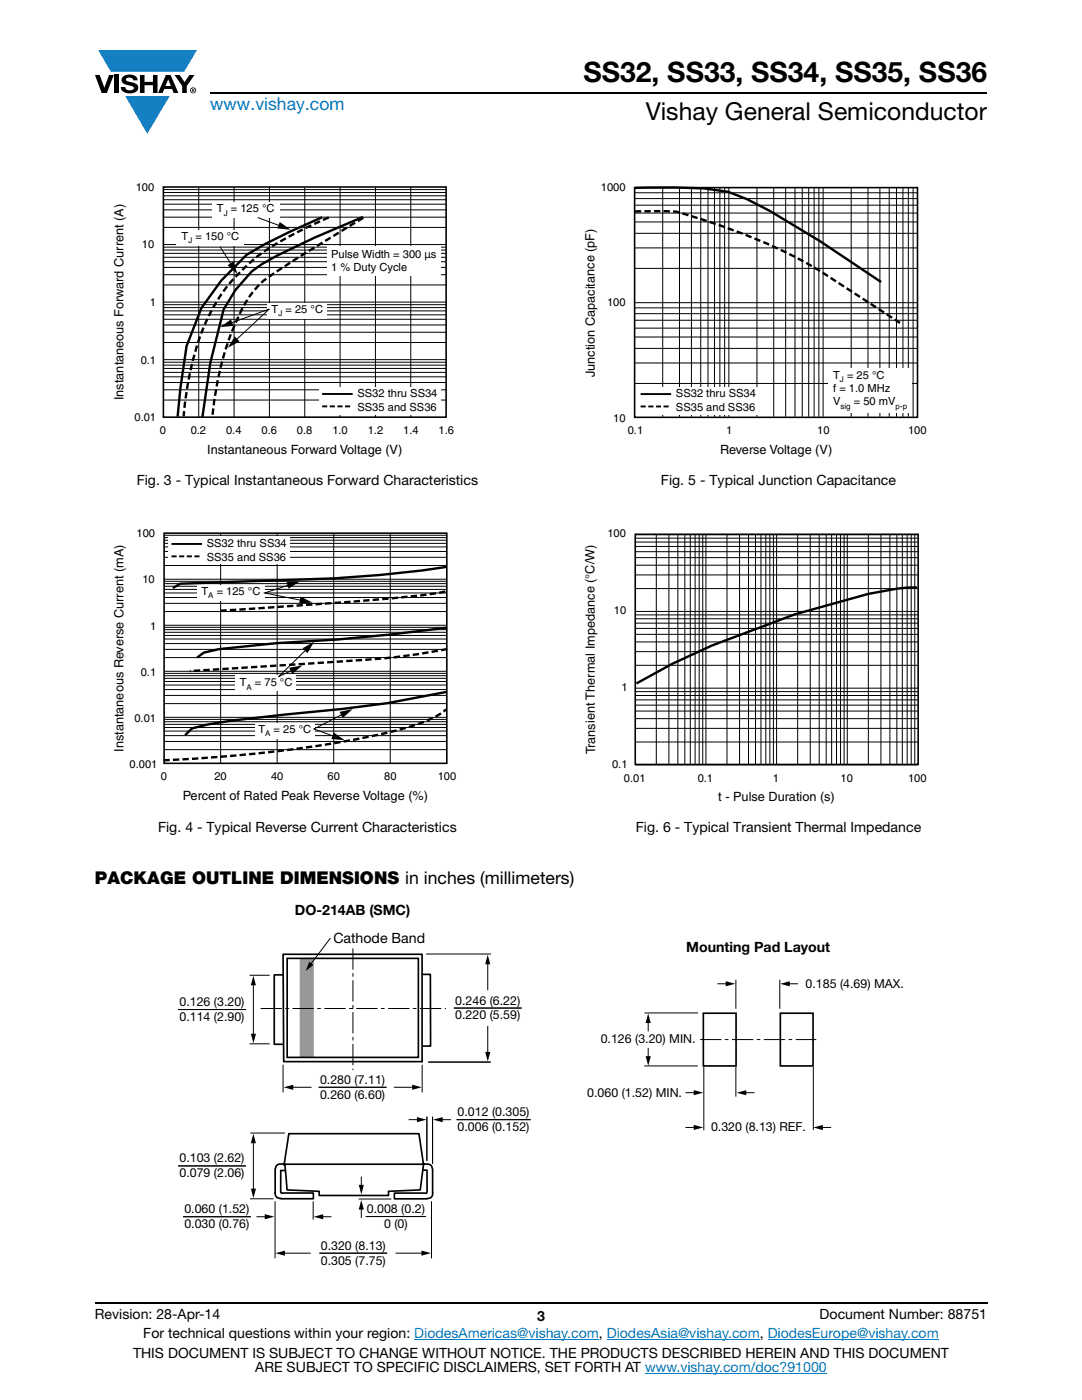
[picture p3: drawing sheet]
<svg xmlns="http://www.w3.org/2000/svg" width="216mm" height="279mm" viewBox="0 0 216 279" stroke-linecap="round" stroke-linejoin="round" font-family="sans-serif">
<g fill="#147fc3">
<path d="M19.6 10h19.7l-2.6 4.3h-1.1h-13.5z"/>
<path d="M25 19.2h8.9l-4.5 7.5z"/>
</g>
<g fill="#000">
<path d="M18.9 15h1l.9 2.5 1-2.5h.9l-1.4 3.6h-1zM22.9 15h.9v3.6h-.9zM24.6 15.3a2.1 2.1 0 0 1 2.8 .3l.1 .4h-.9a.79 .79 0 0 0-.7-.5 .79 .79 0 0 0-.8 .4l.3 .3 1 .2a1.08 1.08 0 0 1 1.2 1 1.08 1.08 0 0 1-1.1 1.2 1.73 1.73 0 0 1-2.4-1.2h.9a.96 .96 0 0 0 .8 .6 .96 .96 0 0 0 .9-.4 1.31 1.31 0 0 0-1.2-.6 1.03 1.03 0 0 1-1.1-.6 1.03 1.03 0 0 1 .2-1.1zM27.9 15h.9v1.3h1.7v-1.3h.9v3.6h-.9v-1.6h-1.7v1.6h-.9zM34.8 15h1.1l.9 1.4 1-1.4h1l-1.5 2.2v1.4h-.9v-1.4z"/>
<path d="M33.6 15.9l.5 1.3h-1.1zM33.1 15l-1.6 3.6h1l.3-.8h1.5l.3 .8h1l-1.6-3.6z"/>
<path d="M38.4 17.8h.2v.2h-.2zM38.3 17.7v.7h.1v-.3l.4 .3-.2-.3 .2-.2-.1-.2z"/>
<path d="M38.1 18a.46 .46 0 0 1 .9 0 .46 .46 0 0 1-.9 0zM37.9 18a.6 .6 0 0 0 1.2 0 .6 .6 0 0 0-1.2 0z"/>
</g>
<path d="M42 18.6h155M18.9 260h178.1" fill="none" stroke="#000" stroke-width=".36"/>
<path d="M82.7 267.3h36.8M121.1 267.3h30.5M128.7 274h36.3M153.2 267.3h34.1" fill="none" stroke="#007ec4" stroke-width=".2"/>
<path d="M22.4 36.2h68.2v54.9h-68.2z" fill="#fff"/>
<g fill="none" stroke="#000" stroke-width=".2">
<path d="M32.6 38.4h56.4M32.6 39.1h56.4M32.6 39.9h56.4M32.6 37.8h56.4M39.7 37.3v46M46.7 37.3v46M53.8 37.3v46M60.8 37.3v46M67.9 37.3v46M74.9 37.3v46M82 37.3v46M32.6 56.9h56.4"/>
<path d="M32.6 54.8h56.4M32.6 53.4h56.4M32.6 52.2h56.4M32.6 49.9h56.4M32.6 50.6h56.4M32.6 51.3h56.4M32.6 49.3h56.4M32.6 48.8h56.4M32.6 45.4h56.4M32.6 43.3h56.4M32.6 41.9h56.4M32.6 40.7h56.4"/>
<path d="M32.6 79.8h56.4M32.6 77.8h56.4M32.6 76.3h56.4M32.6 75.2h56.4M32.6 72.9h56.4M32.6 73.5h56.4M32.6 74.3h56.4M32.6 72.3h56.4M32.6 71.8h56.4M32.6 68.4h56.4M32.6 66.3h56.4M32.6 64.9h56.4"/>
<path d="M32.6 63.7h56.4M32.6 61.4h56.4M32.6 62h56.4M32.6 62.8h56.4M32.6 60.8h56.4M32.6 60.3h56.4"/>
</g>
<path d="M32.6 37.3h56.4v46h-56.4z" fill="none" stroke="#000" stroke-width=".32"/>
<path d="M64.3 43.4l-6.4 2.8-5 2.5-3.7 2.2-5.1 5.1-3.9 5.5-3 7.6-1.2 8.3-.6 5.7M72.4 43.3l-9.6 4.1-7.4 3.6-3.1 1.7-2.1 1.5-3.2 3.7-2.4 3.9-2.6 10.7-1.6 10.8" fill="none" stroke="#000" stroke-width=".48"/>
<path d="M65.6 43.4l-1 .4a67.3 67.3 0 0 0-14.2 8.1 35 35 0 0 0-11.7 19.2 67.4 67.4 0 0 0-2 12M72.5 43.5l-8.5 5.1a125 125 0 0 0-12 7.9 24.9 24.9 0 0 0-5.4 9 63.3 63.3 0 0 0-4.2 17.7" fill="none" stroke="#000" stroke-width=".48" stroke-dasharray="1.3 .6" stroke-linecap="butt"/>
<g fill="#fff">
<path d="M35.3 45.8h13.4v3.2h-13.4z"/>
<path d="M42.3 40.4h13.4v3.2h-13.4z"/>
<path d="M53.4 60.4h11.9v3.2h-11.9z"/>
<path d="M65.2 49.1h22.7v5.9h-22.7z"/>
</g>
<path d="M43.9 49.2l2.4 3.8M51.4 43.4l4.6 1.7M45.9 64.5l7.8-2.8-6.7 6.3" fill="none" stroke="#000" stroke-width=".2"/>
<path d="M45.4 52.9l1.2-.7 .8 2.5zM55.8 44.3l2.2 1.5-2.7-.2zM43.9 65.3l2.2-1.6 .5 1.3zM46.9 67.1l.9 1.1-2.4 1.2z" fill="#000"/>
<path d="M63.6 77.2h24.3v5.5h-24.3z" fill="#fff"/>
<path d="M64.3 78.6h6.1" fill="none" stroke="#000" stroke-width=".38"/>
<path d="M64.3 81.1h6" fill="none" stroke="#000" stroke-width=".38" stroke-dasharray="1 .5" stroke-linecap="butt"/>
<path d="M22.4 105.3h68.7v54.9h-68.7z" fill="#fff"/>
<g fill="none" stroke="#000" stroke-width=".2">
<path d="M32.7 119.2h56.5M32.7 118.3h56.5M32.7 116.5h56.5M32.7 117h56.5M32.7 117.6h56.5M32.7 116h56.5M32.7 115.6h56.5M32.7 112.9h56.5M32.7 111.2h56.5M32.7 110.1h56.5M32.7 109.2h56.5M32.7 107.3h56.5"/>
<path d="M32.7 107.8h56.5M32.7 108.4h56.5M32.7 106.8h56.5M44 106.5v45.8M55.3 106.5v45.8M66.6 106.5v45.8M77.9 106.5v45.8M32.7 138.8h56.5M32.7 137.6h56.5M32.7 136.7h56.5M32.7 134.8h56.5M32.7 135.4h56.5"/>
<path d="M32.7 136h56.5M32.7 134.4h56.5M32.7 134h56.5M32.7 131.2h56.5M32.7 129.6h56.5M32.7 128.4h56.5M32.7 127.5h56.5M32.7 125.7h56.5M32.7 126.2h56.5M32.7 126.8h56.5M32.7 125.2h56.5M32.7 124.8h56.5"/>
<path d="M32.7 122h56.5M32.7 120.4h56.5M32.7 149.6h56.5M32.7 148h56.5M32.7 146.8h56.5M32.7 145.9h56.5M32.7 144h56.5M32.7 144.6h56.5M32.7 145.2h56.5M32.7 143.6h56.5M32.7 143.2h56.5M32.7 140.4h56.5"/>
</g>
<path d="M32.7 106.4h56.5v45.9h-56.5z" fill="none" stroke="#000" stroke-width=".32"/>
<path d="M89 113.1l-4.8 .8-8.4 .8-9 .7-30.8 1.1-1.5 .9M89 125.3l-10.8 1.3-11.2 1.1-11.8 .7-11.5 1.1-3 .7-1.4 1M89.2 138.1l-11.9 2.2-9 1.2-22.2 2.3-4.5 .8-3.3 .8-1.4 1.3" fill="none" stroke="#000" stroke-width=".48"/>
<path d="M44 121.9h.2a959.4 959.4 0 0 0 41.8-3.3l3.1-.7M89.2 129.5a141.4 141.4 0 0 1-22.2 2.6l-29.1 1.8M32.6 151.7a263.5 263.5 0 0 0 45.5-5.7 30.7 30.7 0 0 0 10.2-3.9l.7-.5" fill="none" stroke="#000" stroke-width=".48" stroke-dasharray="1.3 .6" stroke-linecap="butt"/>
<g fill="#fff">
<path d="M47 134.7h12v3.1h-12z"/>
<path d="M39.4 116.8h13.4v3.2h-13.4z"/>
<path d="M50.9 144.3h11.9v3.2h-11.9z"/>
</g>
<path d="M57.8 116.7l-5 1.6 7.5 1.5M61.2 129.5l-5.6 5.5 2.8-1.3M68.5 142.5l-5.9 3 4.2 1.5" fill="none" stroke="#000" stroke-width=".2"/>
<path d="M57.2 116.2l2.6-.2-2.2 1.5zM57.7 133.3l2.6-.5-2 1.7zM60 119.1l2.4 1.2-2.7 .1zM60.4 129.4l2.3-1.3-1.4 2.3zM66.6 146.2l2.2 1.5-2.7-.2zM67.8 142.1l2.6-.6-2 1.8z" fill="#000"/>
<path d="M33.6 107.1h24.3v5.5h-24.3z" fill="#fff"/>
<path d="M34.2 108.6h6.1" fill="none" stroke="#000" stroke-width=".38"/>
<path d="M34.2 111h6" fill="none" stroke="#000" stroke-width=".38" stroke-dasharray="1 .5" stroke-linecap="butt"/>
<path d="M116.5 36.2h68.4v55h-68.4z" fill="#fff"/>
<g fill="none" stroke="#000" stroke-width=".2">
<path d="M126.6 39.6h56.4M126.6 38.5h56.4M132.2 37.4v45.8M135.6 37.4v45.8M138 37.4v45.8M139.8 37.4v45.8M141.3 37.4v45.8M142.6 37.4v45.8M143.6 37.4v45.8M144.6 37.4v45.8M145.4 37.4v45.8M151 37.4v45.8"/>
<path d="M154.4 37.4v45.8M156.8 37.4v45.8M158.6 37.4v45.8M160.1 37.4v45.8M161.4 37.4v45.8M162.4 37.4v45.8M163.4 37.4v45.8M164.2 37.4v45.8M169.8 37.4v45.8M173.2 37.4v45.8M175.6 37.4v45.8M177.4 37.4v45.8"/>
<path d="M178.9 37.4v45.8M180.2 37.4v45.8M181.2 37.4v45.8M182.2 37.4v45.8M126.6 53.6h56.4M126.6 49.5h56.4M126.6 46.6h56.4M126.6 44.3h56.4M126.6 40.9h56.4M126.6 42.5h56.4M126.6 76.5h56.4M126.6 72.4h56.4"/>
<path d="M126.6 69.5h56.4M126.6 67.3h56.4M126.6 62.6h56.4M126.6 63.9h56.4M126.6 65.5h56.4M126.6 61.4h56.4M126.6 60.4h56.4"/>
</g>
<path d="M126.6 37.4h56.5v45.9h-56.5z" fill="none" stroke="#000" stroke-width=".32"/>
<path d="M126.7 37.5l7.6-.1 6.2 .2 4.8 .7 3.7 1.4 4.6 2.4 10.1 6.1 12.1 8.1" fill="none" stroke="#000" stroke-width=".48"/>
<path d="M126.7 42.2h1a40 40 0 0 1 7.9 .2l1.7 .5a124.1 124.1 0 0 1 25 10.4l17.8 11.5" fill="none" stroke="#000" stroke-width=".48" stroke-dasharray="1.3 .6" stroke-linecap="butt"/>
<path d="M127.2 77.2h24.3v5.5h-24.3z" fill="#fff"/>
<path d="M127.8 78.6h6.1" fill="none" stroke="#000" stroke-width=".38"/>
<path d="M127.8 81.1h6" fill="none" stroke="#000" stroke-width=".38" stroke-dasharray="1 .5" stroke-linecap="butt"/>
<g fill="#fff">
<path d="M165.3 73.5h16.6v8.8h-16.6z"/>
<path d="M116.5 105.3h68.4v55.1h-68.4z"/>
</g>
<g fill="none" stroke="#000" stroke-width=".2">
<path d="M126.8 117.5h56.4M126.8 114.7h56.4M126.8 112.8h56.4M126.8 111.3h56.4M126.8 108.2h56.4M126.8 109.1h56.4M126.8 110.1h56.4M126.8 107.4h56.4M126.8 106.7h56.4M131 106.7v45.9M133.5 106.7v45.9M135.3 106.7v45.9"/>
<path d="M136.6 106.7v45.9M137.7 106.7v45.9M138.7 106.7v45.9M139.5 106.7v45.9M140.2 106.7v45.9M140.9 106.7v45.9M145.1 106.7v45.9M147.6 106.7v45.9M149.4 106.7v45.9M150.8 106.7v45.9M151.8 106.7v45.9M152.8 106.7v45.9"/>
<path d="M153.6 106.7v45.9M154.3 106.7v45.9M155 106.7v45.9M159.2 106.7v45.9M161.7 106.7v45.9M163.5 106.7v45.9M164.9 106.7v45.9M165.9 106.7v45.9M166.9 106.7v45.9M167.7 106.7v45.9M168.4 106.7v45.9M169.1 106.7v45.9"/>
<path d="M173.3 106.7v45.9M175.8 106.7v45.9M177.6 106.7v45.9M179 106.7v45.9M180 106.7v45.9M181 106.7v45.9M181.8 106.7v45.9M182.5 106.7v45.9M126.8 138.8h56.4M126.8 139.7h56.4M126.8 138h56.4M126.8 137.3h56.4"/>
<path d="M126.8 132.8h56.4M126.8 130h56.4M126.8 128.1h56.4M126.8 126.6h56.4M126.8 123.5h56.4M126.8 124.4h56.4M126.8 125.4h56.4M126.8 122.7h56.4M126.8 122h56.4M126.8 148.1h56.4M126.8 145.4h56.4M126.8 143.4h56.4"/>
<path d="M126.8 141.9h56.4M126.8 140.7h56.4M126.8 152.7h56.4"/>
</g>
<path d="M126.8 106.6h56.4v46h-56.4z" fill="none" stroke="#000" stroke-width=".32"/>
<path d="M183 117.2h-1.7l-2.3 .3-5.7 1-14.7 4.1-16.6 6.2-7.9 3.7-7.1 3.9" fill="none" stroke="#000" stroke-width=".48"/>
<path d="M35.5 180.3h144.9v72.6h-144.9z" fill="#fff"/>
<path d="M61.2 191.3v19.7" fill="none" stroke="#999" stroke-width="2.8" stroke-linecap="butt"/>
<g fill="none" stroke="#000" stroke-width=".2">
<path d="M49.8 194.6h4M50.6 196.3v10.4M65.9 187.2l-4 5.3M85.1 190.4h12.8M97.3 192.1v5.5M143.2 196.3h2M146.8 195.5v5.8M155.6 195.5v5.8M157.2 196.3h2M35.5 201.5h13.6M49.8 208.3h4M56.5 212.5v5.5"/>
<path d="M58.2 217h4M63.6 217h13.5M78.6 217h4M84.2 212.5v5.5M85.4 212h12.5M90.6 201.2h13.5M97.3 204.7v5.6M128.5 212.7h10.7M128.6 202.2h10.7M129.3 203.8v2M129.3 209.1v2M136.8 218.1h2"/>
<path d="M140.4 212.9v12.7M146.8 213v5.9M148.6 218.1h2M162.3 212.9v12.6M35.5 232.7h13.6M49.9 239.2h4.7M49.9 226.1h7M50.6 227.8v9.8M54.9 239.7v11.4M62.5 239.7v3.7M71.6 239.3h6.5M72.1 234.8v2"/>
<path d="M81.5 223.5h2M85.2 222.9v8.8M86.1 239.7v11.4M86.3 222.9v9.4M88 223.5h2M91.1 223.5h14.8M136.8 225h2M163.8 225h2M36.5 242.8h13.5M51.2 242.8h2M56.5 250.1h5.5M63.7 250.1h13.6"/>
<path d="M64.1 242.8h2M72.1 241v2.1M73 242.8h12M78.9 250.1h5.5"/>
</g>
<g fill="#000">
<path d="M50.6 194.7l.5 1.9h-1.1zM61.7 192l.8 .6-1.5 1.2zM97.3 190.5l.5 1.9h-1zM144.8 195.8l1.9 .5-1.9 .5zM155.7 196.3l1.9-.5v1.1zM50.1 206.3h1l-.5 1.9zM56.6 217l1.9-.5v1zM82.3 216.5l1.9 .5-1.9 .5zM96.8 209.9h1l-.5 1.9zM128.8 210.8h1.1l-.6 1.9zM129.3 202.3l.5 1.9h-1zM138.4 217.6l1.9 .5-1.9 .5z"/>
<path d="M147 218.1l1.9-.5v1zM50.1 237.2h1l-.5 1.9zM50.6 226.2l.5 2h-1.1zM71.6 236.5h1l-.5 1.9zM83.2 222.9l1.9 .5-1.9 .6zM86.4 223.5l1.9-.6v1.1zM138.4 224.5l1.9 .5-1.9 .5zM162.3 225l1.9-.5v1zM52.8 242.3l1.9 .5-1.9 .5zM54.9 250.1l2-.5v1zM62.6 242.8l1.9-.5v1zM72.1 239.5l.5 1.9h-1z"/>
<path d="M84.1 249.6l1.9 .5-1.9 .5z"/>
</g>
<g fill="none" stroke="#000" stroke-width=".33">
<path d="M56.4 194.6h-1.7v13.8h1.7M57.3 191.3h26.2v19.7h-26.2zM84.3 194.5h1.6v14.3h-1.6M84.2 211.9v-21.5h-27.7l.1 21.5h27.6M140.3 202.2h6.6v10.5h-6.6zM155.7 202.2h6.5v10.5h-6.5zM54.9 238.1l.1 .6a1.06 1.06 0 0 0 1 .5M56.6 232.3a1.25 1.25 0 0 0-1.7 1.3v4.5M56.8 232.3l-.1 .2 .1-.2 .5 5M56.9 233.6h-.9v4.2l.2 .3h6.3v1.1h-6.4M57.6 226.3h26l.9 6h-27.8l.9-5.9M84.5 233.5h.7v4.3l-.1 .3h-6.4v1.2h6.5"/>
<path d="M84.5 232.5l-.6 5-6.4 .3v.8h-13.8v-.8l-6.4-.3M84.6 232.3a1.25 1.25 0 0 1 1.7 1.3v4.5M86.3 238.1l-.1 .6a1.05 1.05 0 0 1-1 .5"/>
</g>
<path d="M70.4 189.3v24.3M52 201.3h37M139.7 207.5h23.2" fill="none" stroke="#000" stroke-width=".2" stroke-dasharray="4.2 .7 .7 .7" stroke-linecap="butt"/>
<text font-size="5.6" x="116.4" y="16.4">SS32, SS33, SS34, SS35, SS36</text>
<text font-size="4.9" x="128.8" y="24">Vishay General Semiconductor</text>
<text font-size="3.5" fill="#007ec4" x="42" y="21.9">www.vishay.com</text>
<text font-size="3.5" x="18.9" y="176.3">PACKAGE OUTLINE DIMENSIONS in inches (millimeters)</text>
<g font-size="2.8">
<text x="27.3" y="96.8">Fig. 3 - Typical Instantaneous Forward Characteristics</text>
<text x="131.9" y="96.8">Fig. 5 - Typical Junction Capacitance</text>
<text x="31.5" y="166">Fig. 4 - Typical Reverse Current Characteristics</text>
<text x="126.9" y="166">Fig. 6 - Typical Transient Thermal Impedance</text>
<text x="58.8" y="182.7">DO-214AB (SMC)</text>
<text x="66.5" y="188.1">Cathode Band</text>
<text x="136.9" y="190.1">Mounting Pad Layout</text>
<text x="18.9" y="263.3">Revision: 28-Apr-14</text>
<text x="107.2" y="263.6">3</text>
<text x="163.6" y="263.3">Document Number: 88751</text>
<text x="28.6" y="267.1">For technical questions within your region: DiodesAmericas@vishay.com, DiodesAsia@vishay.com, DiodesEurope@vishay.com</text>
<text x="26.5" y="271">THIS DOCUMENT IS SUBJECT TO CHANGE WITHOUT NOTICE. THE PRODUCTS DESCRIBED HEREIN AND THIS DOCUMENT</text>
<text x="50.9" y="273.8">ARE SUBJECT TO SPECIFIC DISCLAIMERS, SET FORTH AT www.vishay.com/doc?91000</text>
</g>
<g font-size="2.5">
<text x="118.7" y="75.2" transform="rotate(-90 118.7 75.2)">Junction Capacitance (pF)</text>
<text x="24.6" y="79.9" transform="rotate(-90 24.6 79.9)">Instantaneous Forward Current (A)</text>
<text x="41.3" y="90.6">Instantaneous Forward Voltage (V)</text>
<text x="143.7" y="90.6">Reverse Voltage (V)</text>
<text x="24.6" y="150.1" transform="rotate(-90 24.6 150.1)">Instantaneous Reverse Current (mA)</text>
<text x="118.7" y="150.5" transform="rotate(-90 118.7 150.5)">Transient Thermal Impedance (°C/W)</text>
<text x="36.5" y="159.6">Percent of Rated Peak Reverse Voltage (%)</text>
<text x="143.3" y="159.9">t - Pulse Duration (s)</text>
<text x="160.7" y="197.1">0.185 (4.69) MAX.</text>
<text x="35.8" y="200.8">0.126 (3.20)</text>
<text x="35.8" y="203.7">0.114 (2.90)</text>
<text x="90.8" y="200.5">0.246 (6.22)</text>
<text x="90.8" y="203.4">0.220 (5.59)</text>
<text x="119.9" y="208.2">0.126 (3.20) MIN.</text>
<text x="63.9" y="216.3">0.280 (7.11)</text>
<text x="63.9" y="219.3">0.260 (6.60)</text>
<text x="117.2" y="218.9">0.060 (1.52) MIN.</text>
<text x="91.3" y="222.8">0.012 (0.305)</text>
<text x="91.3" y="225.7">0.006 (0.152)</text>
<text x="141.9" y="225.8">0.320 (8.13) REF.</text>
<text x="35.8" y="232">0.103 (2.62)</text>
<text x="35.8" y="235">0.079 (2.06)</text>
<text x="36.8" y="242.1">0.060 (1.52)</text>
<text x="36.8" y="245.1">0.030 (0.76)</text>
<text x="73.2" y="242.1">0.008 (0.2)</text>
<text x="76.6" y="245.1">0 (0)</text>
<text x="64" y="249.4">0.320 (8.13)</text>
<text x="64" y="252.4">0.305 (7.75)</text>
</g>
<g font-size="2.2">
<text x="27.1" y="38.1">100</text>
<text x="119.9" y="38.1">1000</text>
<text x="36.2" y="47.8">T = 150 °C</text>
<text x="43.3" y="42.4">T = 125 °C</text>
<text x="28.3" y="49.6">10</text>
<text x="66.1" y="51.4">Pulse Width = 300 µs</text>
<text x="66.1" y="54.1">1 % Duty Cycle</text>
<text x="29.9" y="61.1">1</text>
<text x="54.2" y="62.4">T = 25 °C</text>
<text x="121.1" y="61.1">100</text>
<text x="28.1" y="72.5">0.1</text>
<text x="166.2" y="75.6">T = 25 °C</text>
<text x="71.3" y="79.3">SS32 thru SS34</text>
<text x="71.3" y="82">SS35 and SS36</text>
<text x="134.9" y="79.3">SS32 thru SS34</text>
<text x="134.9" y="82">SS35 and SS36</text>
<text x="166.2" y="78.3">f = 1.0 MHz</text>
<text x="166.2" y="80.9">V</text>
<text x="170.4" y="80.9">= 50 mV</text>
<text x="26.8" y="84">0.01</text>
<text x="31.9" y="86.6">0</text>
<text x="38" y="86.6">0.2</text>
<text x="45.1" y="86.6">0.4</text>
<text x="52.2" y="86.6">0.6</text>
<text x="59.3" y="86.6">0.8</text>
<text x="66.3" y="86.6">1.0</text>
<text x="73.4" y="86.6">1.2</text>
<text x="80.5" y="86.6">1.4</text>
<text x="87.5" y="86.6">1.6</text>
<text x="122.4" y="84.2">10</text>
<text x="125.3" y="86.6">0.1</text>
<text x="144.9" y="86.6">1</text>
<text x="163.1" y="86.6">10</text>
<text x="181.2" y="86.6">100</text>
<text x="27.2" y="107.3">100</text>
<text x="121.2" y="107.3">100</text>
<text x="41.3" y="109.2">SS32 thru SS34</text>
<text x="41.3" y="111.9">SS35 and SS36</text>
<text x="28.4" y="116.4">10</text>
<text x="40.2" y="118.8">T</text>
<text x="43.2" y="118.8">= 125 °C</text>
<text x="30" y="125.6">1</text>
<text x="122.5" y="122.6">10</text>
<text x="28.1" y="134.8">0.1</text>
<text x="47.8" y="137">T</text>
<text x="50.9" y="137">= 75 °C</text>
<text x="124" y="137.9">1</text>
<text x="26.8" y="144">0.01</text>
<text x="51.6" y="146.3">T</text>
<text x="54.6" y="146.3">= 25 °C</text>
<text x="25.9" y="153.2">0.001</text>
<text x="32.1" y="155.7">0</text>
<text x="42.8" y="155.7">20</text>
<text x="54.1" y="155.7">40</text>
<text x="65.4" y="155.7">60</text>
<text x="76.7" y="155.7">80</text>
<text x="87.4" y="155.7">100</text>
<text x="122.1" y="153.3">0.1</text>
<text x="124.5" y="156">0.01</text>
<text x="139.2" y="156">0.1</text>
<text x="154.2" y="156">1</text>
<text x="167.7" y="156">10</text>
<text x="181.2" y="156">100</text>
</g>
<g font-size="1.6">
<text x="44.6" y="43">J</text>
<text x="37.6" y="48.4">J</text>
<text x="55.6" y="63">J</text>
<text x="167.6" y="76.2">J</text>
<text x="167.7" y="81.6">sig</text>
<text x="178.7" y="81.6">p-p</text>
<text x="41.6" y="119.4">A</text>
<text x="49.2" y="137.6">A</text>
<text x="52.9" y="146.9">A</text>
</g>
</svg>
